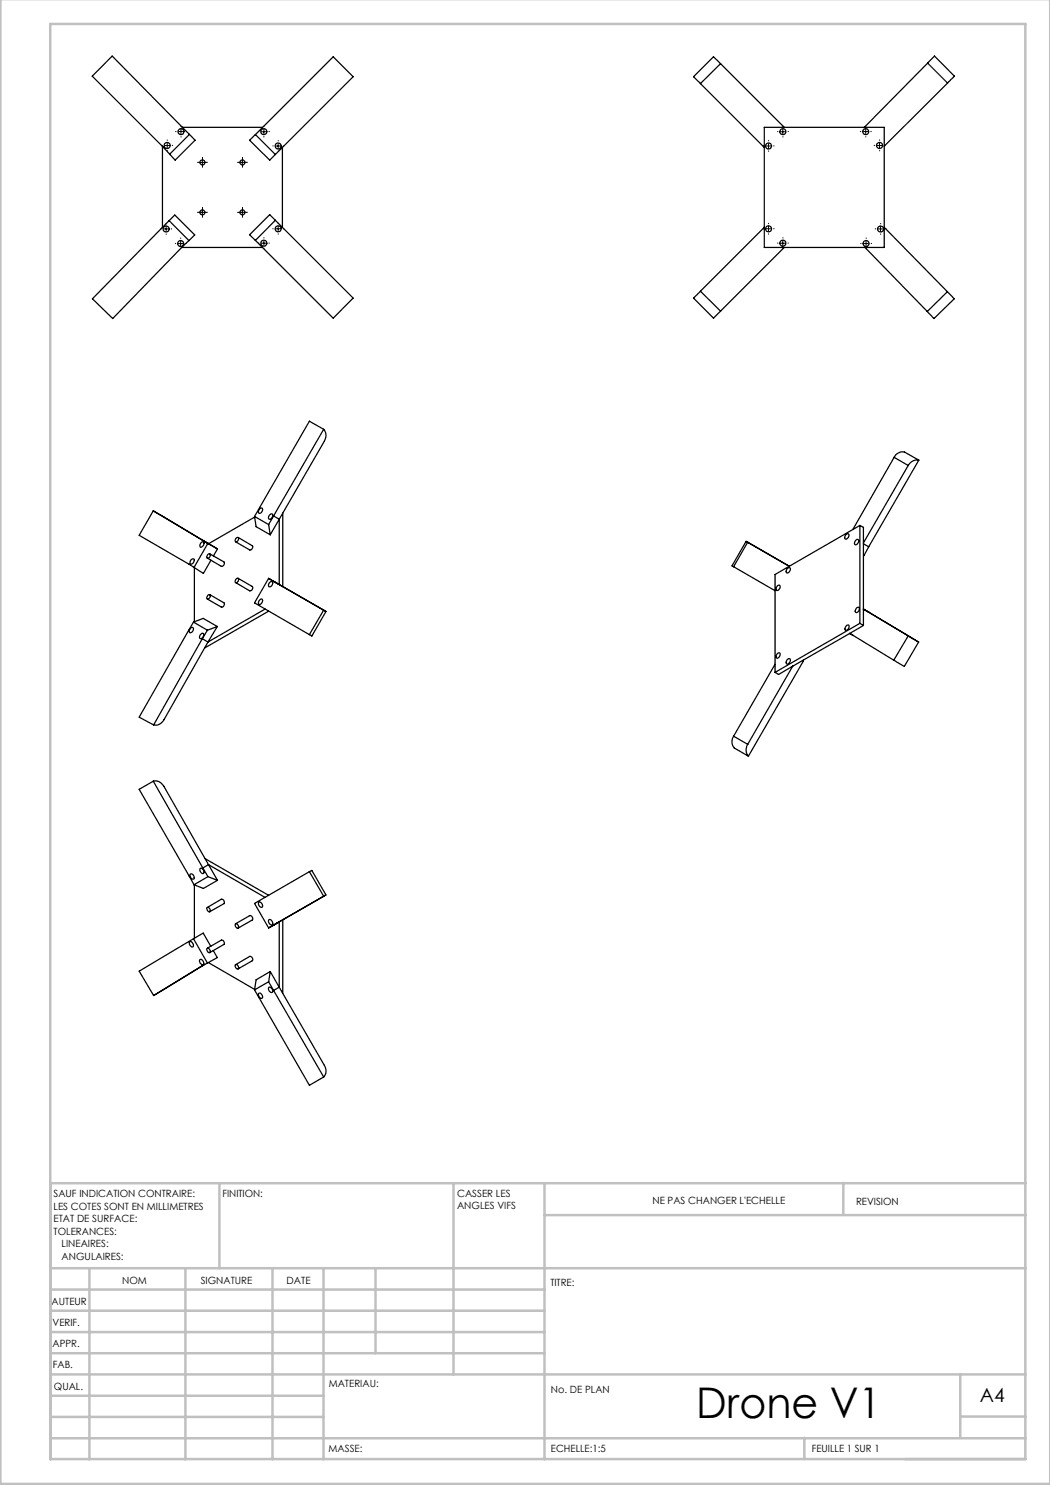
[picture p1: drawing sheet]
<svg xmlns="http://www.w3.org/2000/svg" width="210mm" height="297mm" viewBox="0 0 210 297" stroke-linecap="round" stroke-linejoin="round" font-family="sans-serif">
<g fill="none" stroke="#000" stroke-width=".2" stroke-dasharray="30.5 1.3 1.3 1.3">
<path d="M32.4 29.1h-.1M33.4 28.1v-.1M33.4 30.1v.1M34.4 29.1h.1M35.2 26.3h-.1M36.2 25.3v-.1M36.2 27.3v.1M37.2 26.3h.1M40 32.5h-.5M40.5 32v-.5M40.5 33v.5M41 32.5h.5"/>
<path d="M48 32.5h-.5M48.5 32v-.5M48.5 33v.5M49 32.5h.5M51.8 26.3h-.1M52.8 25.3v-.1M52.8 27.3v.1M53.8 26.3h.1M54.6 29.2h-.1M55.6 28.2v-.1M55.6 30.2v.1M56.6 29.2h.1"/>
<path d="M152.7 29.2h-.1M153.7 28.2v-.1M153.7 30.2v.1M154.7 29.2h.1M155.6 26.3h-.1M156.6 25.3v-.1M156.6 27.3v.1M157.6 26.3h.1M172.2 26.3h-.1M173.2 25.3v-.1M173.2 27.3v.1M174.2 26.3h.1"/>
<path d="M174.9 29.1h-.1M175.9 28.1v-.1M175.9 30.1v.1M176.9 29.1h.1M32.2 45.8h-.1M33.2 44.8v-.1M33.2 46.8v.1M34.2 45.8h.1M35.1 48.7h-.1M36.1 47.7v-.1M36.1 49.7v.1M37.1 48.7h.1"/>
<path d="M40 42.5h-.5M40.5 42v-.5M40.5 43v.5M41 42.5h.5M48 42.5h-.5M48.5 42v-.5M48.5 43v.5M49 42.5h.5M51.8 48.6h-.1M52.8 47.6v-.1M52.8 49.6v.1M53.8 48.6h.1"/>
<path d="M54.6 45.7h-.1M55.6 44.7v-.1M55.6 46.7v.1M56.6 45.7h.1M152.7 45.7h-.1M153.7 44.7v-.1M153.7 46.7v.1M154.7 45.7h.1M155.6 48.6h-.1M156.6 47.6v-.1M156.6 49.6v.1M157.6 48.6h.1"/>
<path d="M172.2 48.7h-.1M173.2 47.7v-.1M173.2 49.7v.1M174.2 48.7h.1M175.1 45.8h-.1M176.1 44.8v-.1M176.1 46.8v.1M177.1 45.8h.1"/>
</g>
<g fill="none" stroke="#000" stroke-width=".2">
<path d="M32.9 29.1h1M33.4 28.6v1M35.7 26.3h1M36.2 25.8v1M40 32.5h1M40.5 32v1M48 32.5h1M48.5 32v1M52.2 26.3h1.1M52.8 25.8v1M55.1 29.2h1M55.6 28.7v1"/>
<path d="M153.2 29.2h1M153.7 28.7v1M156.1 26.3h1M156.6 25.8v1M172.6 26.3h1M173.1 25.8v1M175.4 29.1h1M175.9 28.6v1M32.7 45.8h1M33.2 45.3v1M35.6 48.7h1M36.1 48.2v1"/>
<path d="M40 42.5h1M40.5 42v1M48 42.5h1M48.5 42v1M52.2 48.6h1.1M52.8 48.2v.9M55.1 45.8h1M55.6 45.3v1M153.2 45.8h1M153.7 45.3v1M156.1 48.6h1M156.6 48.2v.9"/>
<path d="M172.7 48.7h1M173.2 48.2v1M175.6 45.8h1M176.1 45.3v1"/>
</g>
<g fill="none" stroke="#c0c0c0" stroke-width=".5">
<path d="M.1 -.1v296.9h209.9v-296.9M10.1 4.8h195v287h-195zM43.9 236.6v17M90.7 236.6v38.3M108.9 236.6v55.3M168.7 236.6v6.3M205.1 236.6h-195v55.3M10.1 253.6h195M10.1 257.9h98.8M17.9 253.6v38.3M37.1 253.6v38.3M54.5 253.6v38.3"/>
<path d="M64.7 253.6v38.3M75.1 253.6v17M108.9 243h96.2M10.1 270.6h98.8M10.1 266.4h98.8M10.1 262.1h98.8M10.1 279.1h54.6M10.1 274.9h195M192.1 274.8v12.7M10.1 287.7h195M10.1 283.4h54.6M160.9 287.5v4.3"/>
<path d="M192.1 283.3h13"/>
</g>
<g fill="none" stroke="#000" stroke-width=".25">
<path d="M140.1 16.7l12.8 12.8M144.1 12.7l-1.4-1.3-4 3.9 1.4 1.4M144.1 12.7l-4 4M144.1 12.7l12.7 12.8M185.5 12.6l1.4-1.4 4 4-1.4 1.4M185.5 12.6l4 4M185.5 12.6l-12.6 12.9M189.5 16.6l-12.7 12.6M32.5 29.2v16.3M36.5 25.5l1.4 1.4M36.5 25.5l-14.1-14.3-3.9 4 15.4 15.6M36.5 25.5h16"/>
<path d="M37.9 26.9l-4 3.9M37.9 26.9l1.1 1.1-4 4-1.1-1.2M49.9 28l16.7-16.6 4 3.9-16.7 16.7zM51.1 26.9l4 4M56.5 29.5v16M152.9 25.5h23.9v24h-23.9zM32.5 45.5l-14 14.3 4 3.9 13.8-14.2M33.8 44.1l1.2-1.1 3.9 4-1.1 1.1M33.8 44.1l4 4M33.8 44.1l-1.3 1.4M36.3 49.5h16.2M37.8 48.1l-1.5 1.4"/>
<path d="M55.1 44.1l-4 4M56.5 45.5l-2.6-2.6-4 4.1 1.2 1.1M56.5 45.5l14.1 14.1-4 4-15.5-15.5M140.1 58.2l-1.4 1.4 4 4 1.4-1.4M140.1 58.2l4 4M152.9 45.5l-12.8 12.7M156.8 49.5l-12.7 12.7M173 49.5l12.5 12.8M176.8 45.5l12.7 12.8M189.5 58.3l1.4 1.5-4.1 3.9-1.3-1.4M189.5 58.3l-4 4M64.7 85.9a1.98 1.98 0 0 1 .2 2.3l-10.9 18.8"/>
<path d="M64.7 85.9l-2.8-1.7-11 19.1M64.7 85.9l-10 17.3M178.8 91.5a1.95 1.95 0 0 1 2.1-1.1l2.9 1.6M178.8 91.5l-8.2 14.4M178.8 91.5l2.8 1.6M181.6 93.1l-8.9 15.5M183.8 92a1.97 1.97 0 0 0-2.2 1.1M183.8 92l-10.1 17.4M30.7 102.2l2.1 1.2M30.7 102.2l-2.9 4.9 10 5.8 2.9 1.8 1.5-2.7M30.7 102.2l11 6.6M38.2 112a.36 .36 0 0 1 .5-.2 .36 .36 0 0 1 .1 .6 .39 .39 0 0 1-.4 .4 .39 .39 0 0 1-.4-.3z"/>
<path d="M38.9 113.6v10.8M40.3 108.5a.34 .34 0 0 1 .5 0 .34 .34 0 0 1-.1 .5l-.2 .3a.33 .33 0 0 1-.5 .1 .33 .33 0 0 1 0-.5zM41.6 119.1l.2-.2a.47 .47 0 0 1 .2 .6 .47 .47 0 0 1-.5 .3l-.2-.3zM41.6 110.9l.2-.2a.47 .47 0 0 1 .2 .6 .47 .47 0 0 1-.6 .3l-.1-.3zM41.6 108.7l-2.8 4.8M41.6 108.7l1.9 1.1M41.6 108.7l-1-.6 1.1 .7M41.7 108.8l1.8 1M41.9 110.8l2.9 1.6a.61 .61 0 0 1-.5 .9l-2.8-1.7M41.9 118.9l2.9 1.7a.6 .6 0 0 1-.5 .8l-2.8-1.6M43.5 109.8l-.8 1.4M47.2 107.6l.1-.1a.34 .34 0 0 1 .5 .2 .34 .34 0 0 1-.2 .5 .29 .29 0 0 1-.5 .2 .29 .29 0 0 1 0-.5z"/>
<path d="M47.3 115.7l.1-.1a.45 .45 0 0 1 .4 .5 .45 .45 0 0 1-.5 .4l-.1 .1a.47 .47 0 0 1-.2-.5 .47 .47 0 0 1 .3-.4zM47.6 115.7l2.8 1.6a.58 .58 0 0 1-.4 .9l-2.9-1.7M47.6 107.5l2.8 1.6a.56 .56 0 0 1-.4 .9l-2.9-1.6M50.9 103.3l.3 2 2.8 1.7M50.9 103.4l-9.2 5.4M50.9 103.3l2.8 1.6M52 101.7l.1-.1a.39 .39 0 0 1 .5 .3 .39 .39 0 0 1-.2 .5 .38 .38 0 0 1-.6 .2 .38 .38 0 0 1 0-.6zM53.7 115.7l-2.8 4.9 11 6.3M53.7 115.7l1 .6M53.7 115.7l2.1 1.2M53.7 104.9l.3 2.1M53.9 116.5a.36 .36 0 0 1 .5-.2 .36 .36 0 0 1 .1 .6 .39 .39 0 0 1-.4 .5 .39 .39 0 0 1-.4-.4z"/>
<path d="M53.9 103a.36 .36 0 0 1 .6-.2 .36 .36 0 0 1 0 .6 .39 .39 0 0 1-.4 .5 .39 .39 0 0 1-.4-.4zM54.7 116.3l10 5.7M54.7 116.3l1.1 .6M54.7 103.2l1.1 .7v13M54.7 103.2l-1 1.7M55.8 116.9l9.4 5.4-.5-.3M56.6 102.6v14.7M146.7 113.3l8.3 4.8M149.2 108.3l8.6 4.9zM149.2 108.3l-2.8 4.9 .3 .1M149.5 108.4l-2.8 4.9M155.5 117.2a.33 .33 0 0 1 .5-.1 .33 .33 0 0 1 0 .5 .43 .43 0 0 1-.3 .5 .43 .43 0 0 1-.5-.3z"/>
<path d="M157.5 113.7a.33 .33 0 0 1 .5-.1 .33 .33 0 0 1 0 .4 .47 .47 0 0 1-.2 .5 .47 .47 0 0 1-.6-.1zM169.2 106.9a.38 .38 0 0 1 .6 0 .38 .38 0 0 1-.1 .6l-.1 .1a.36 .36 0 0 1-.6 .2 .36 .36 0 0 1 0-.6zM171.3 107.9a.36 .36 0 0 1 .5 .2 .36 .36 0 0 1-.2 .5 .37 .37 0 0 1-.3 .4 .37 .37 0 0 1-.4-.3zM172 105.1l.7 .4v19.6M172 105.1v19.6M172 105.1l-17 9.8v19.6M172.7 108.8l1 .6M173.7 109.4l-1 1.8M38.2 125.6l.2-.1a.59 .59 0 0 1 .2 .6 .59 .59 0 0 1-.4 .4 .42 .42 0 0 1-.4-.3 .42 .42 0 0 1 .3-.5zM38.7 124.4l1.9-.7 2.9 1.6M38.7 124.4l-10.9 19 2.9 1.6M38.7 124.4l2.8 1.6"/>
<path d="M40.1 126.9a.36 .36 0 0 1 .6-.2 .36 .36 0 0 1 0 .6 .39 .39 0 0 1-.4 .4 .39 .39 0 0 1-.4-.3zM40.5 127.7l-9.8 17.3M40.5 127.7l1.1 .7M41.5 126l-1 1.7M41.6 128.4l-8.8 15.5a1.95 1.95 0 0 1-2.1 1.1M43.5 125.3l-1.9 3.1M43.5 125.3l-2 .7M51.9 120l.1-.1a.34 .34 0 0 1 .5 0 .34 .34 0 0 1 0 .5l-.1 .2a.38 .38 0 0 1-.6 .2 .38 .38 0 0 1 0-.6zM53 121.8l-11.4 6.6M53.7 122.2l-12.8 7.4M64.7 122l-2.8 4.9M65.2 122.3l-2.8 4.9-.5-.3"/>
<path d="M155 132.9l-8.3 14.3M155.6 130.6h.1a.55 .55 0 0 1 .4 .5 .55 .55 0 0 1-.5 .5 .39 .39 0 0 1-.4-.3 .39 .39 0 0 1 .2-.4zM157.5 131.9a.37 .37 0 0 1 .6 0 .37 .37 0 0 1-.2 .5v.2a.36 .36 0 0 1-.6 .2 .36 .36 0 0 1 0-.6zM158.5 133.2l-2.8 1.7-.7-.4M158.5 133.2l-9 15.7M160.7 132v.2l-11 19M169.3 125.2a.32 .32 0 0 1 .4-.2 .32 .32 0 0 1 .1 .5 .45 .45 0 0 1-.3 .5 .45 .45 0 0 1-.5-.1l.1-.4zM169.9 126.7l.8 .4M170 126.7l8.8 5.3M170 126.7l-11.5 6.5M171.3 121.6a.32 .32 0 0 1 .5-.1 .32 .32 0 0 1 0 .5 .43 .43 0 0 1-.2 .5 .43 .43 0 0 1-.6-.3zM172 124.7l.7 .4"/>
<path d="M172 124.7l-17 9.8M172.7 125.1l-2.7 1.6M173.8 122.5l-1.1-.7 11 6.6M183.7 128.4l-2.8 4.9-2.1-1.3M183.7 128.4l-2.1-1.2-2.8 4.8M30.7 156.2a1.88 1.88 0 0 1 2.1 1.1l8.9 15.6M30.7 156.2l-2.9 1.7 11 19M30.7 156.2l9.9 17.4M146.7 147.2a1.98 1.98 0 0 0 .2 2.4l2.8 1.6M146.7 147.2l2.8 1.7M149.5 148.9a1.96 1.96 0 0 0 .2 2.3M38 174.9a.58 .58 0 0 1 .7 .2 .58 .58 0 0 1-.1 .8 .8 .8 0 0 1-.6-1z"/>
<path d="M38.9 177v10.6M40.1 173.7a.65 .65 0 0 1 .6 .3 .65 .65 0 0 1-.1 .7 .69 .69 0 0 1-.5-1zM40.6 173.6l1 1.7M41 171.7l12.7 7.4M41.6 175.3l-2.8 1.6M41.6 175.3l1.9 .8M41.7 172.9l1.8 3.2M41.7 172.9l11.3 6.6M41.7 172.9l-1.1 .7M43.5 176.1l-2.8 1.6-1.9-.8M61.9 174.3l.5-.2 2.8 4.9M61.9 174.3l2.8 4.9"/>
<path d="M61.9 174.3l-11 6.4 2.8 4.9M64.7 179.2l.5-.2-9.4 5.4M64.7 179.2l-10 5.8M32.8 197.9l-2.1 1.2M38 188.3a.67 .67 0 0 1 .6 .4 .67 .67 0 0 1-.1 .7 .73 .73 0 0 1-.5-1.1zM38.7 187.7l1.9-1.1 1.6 2.7M38.7 187.7l2.8 4.9M38.7 187.7l-10.9 6.5 2.9 4.9M39.9 192a.58 .58 0 0 1 .7 .2 .58 .58 0 0 1-.1 .8 .8 .8 0 0 1-.6-1zM40.9 192.9l-10.2 6.2M41.4 181.5a.47 .47 0 0 1 .6 .3 .47 .47 0 0 1-.2 .6l-.3-.3-.2-.3zM41.4 189.7a.49 .49 0 0 1 .6 .2 .49 .49 0 0 1-.1 .6 .63 .63 0 0 1-.5-.8z"/>
<path d="M41.5 181.5l2.8-1.7a.61 .61 0 0 1 .5 .9l-2.9 1.6M41.5 189.6l2.8-1.6a.6 .6 0 0 1 .5 .9l-2.9 1.6M41.5 192.6l-1 .5M41.7 192.5l9.2 5.4M42.7 190.1l.8 1.4-2 1.1M47.1 184.8a.49 .49 0 0 1 .5 .2 .49 .49 0 0 1 0 .6 .63 .63 0 0 1-.5-.8zM47.1 193a.51 .51 0 0 1 .5 .2 .51 .51 0 0 1 0 .6 .65 .65 0 0 1-.5-.8zM47.1 192.9l2.9-1.6a.58 .58 0 0 1 .4 .9l-2.8 1.6M47.1 184.7l2.9-1.6a.58 .58 0 0 1 .4 .9l-2.8 1.6M50.9 198l11 19.1 2.8-1.7M51.7 198.7a.6 .6 0 0 1 .7 .3 .6 .6 0 0 1 0 .7 .73 .73 0 0 1-.7-1zM51.8 180.4a.67 .67 0 0 1 .6 .4 .67 .67 0 0 1 0 .7 .73 .73 0 0 1-.6-1.1z"/>
<path d="M53.7 196.4l-2.8 1.6M53.7 196.4l1 1.7M53.8 183.9a.67 .67 0 0 1 .6 .4 .67 .67 0 0 1 0 .7 .72 .72 0 0 1-.6-1.1zM53.8 197.4a.67 .67 0 0 1 .6 .4 .67 .67 0 0 1 0 .7 .72 .72 0 0 1-.6-1.1zM54 194.3l1.8 3.1M54 194.3l-2.8 1.7-.3 2M54 194.3l-.3 2.1M54.7 185l-1 .6M54.7 198.1l10 17.3M55.8 197.4l9.1 15.7a1.92 1.92 0 0 1-.2 2.3M55.8 184.4v13M55.8 184.4l-1.1 .6"/>
<path d="M55.8 184.4l-2.1 1.2M55.8 197.4l-1.1 .7M56.6 184v14.6"/>
<circle cx="33.4" cy="29.1" r=".61"/>
<circle cx="36.2" cy="26.3" r=".59"/>
<circle cx="40.5" cy="32.5" r=".5"/>
<circle cx="48.5" cy="32.5" r=".49"/>
<circle cx="52.8" cy="26.3" r=".6"/>
<circle cx="55.6" cy="29.2" r=".61"/>
<circle cx="153.7" cy="29.2" r=".61"/>
<circle cx="156.6" cy="26.3" r=".6"/>
<circle cx="173.1" cy="26.3" r=".6"/>
<circle cx="175.9" cy="29.1" r=".61"/>
<circle cx="33.2" cy="45.8" r=".6"/>
<circle cx="36.1" cy="48.7" r=".6"/>
<circle cx="40.5" cy="42.5" r=".51"/>
<circle cx="48.5" cy="42.5" r=".5"/>
<circle cx="52.8" cy="48.6" r=".6"/>
<circle cx="55.6" cy="45.8" r=".6"/>
<circle cx="153.7" cy="45.8" r=".6"/>
<circle cx="156.6" cy="48.6" r=".6"/>
<circle cx="173.2" cy="48.7" r=".6"/>
<circle cx="176.1" cy="45.8" r=".6"/>
</g>
<text font-size="8.5" x="139.3" y="283.5">Drone V1</text>
<text font-size="3.9" x="196" y="280.4">A4</text>
<g font-size="2">
<text x="10.7" y="239.5">SAUF INDICATION CONTRAIRE:</text>
<text x="44.5" y="239.5">FINITION:</text>
<text x="91.4" y="239.4">CASSER LES</text>
<text x="10.7" y="242">LES COTES SONT EN MILLIMETRES</text>
<text x="10.7" y="244.5">ETAT DE SURFACE:</text>
<text x="91.4" y="241.9">ANGLES VIFS</text>
<text x="130.5" y="240.8">NE PAS CHANGER L'ECHELLE</text>
<text x="171.2" y="241">REVISION</text>
<text x="10.7" y="247">TOLERANCES:</text>
<text x="12.3" y="249.5">LINEAIRES:</text>
<text x="12.3" y="252">ANGULAIRES:</text>
<text x="24.4" y="256.9">NOM</text>
<text x="40.1" y="256.8">SIGNATURE</text>
<text x="57.3" y="256.8">DATE</text>
<text x="110.1" y="257.1">TITRE:</text>
<text x="10.3" y="260.9">AUTEUR</text>
<text x="10.5" y="269.3">APPR.</text>
<text x="10.5" y="265.2">VERIF.</text>
<text x="10.6" y="273.6">FAB.</text>
<text x="10.8" y="278">QUAL.</text>
<text x="65.8" y="277.4">MATERIAU:</text>
<text x="110.2" y="278.5">No. DE PLAN</text>
<text x="65.7" y="290.4">MASSE:</text>
<text x="110.2" y="290.5">ECHELLE:1:5</text>
<text x="162.4" y="290.4">FEUILLE 1 SUR 1</text>
</g>
</svg>
